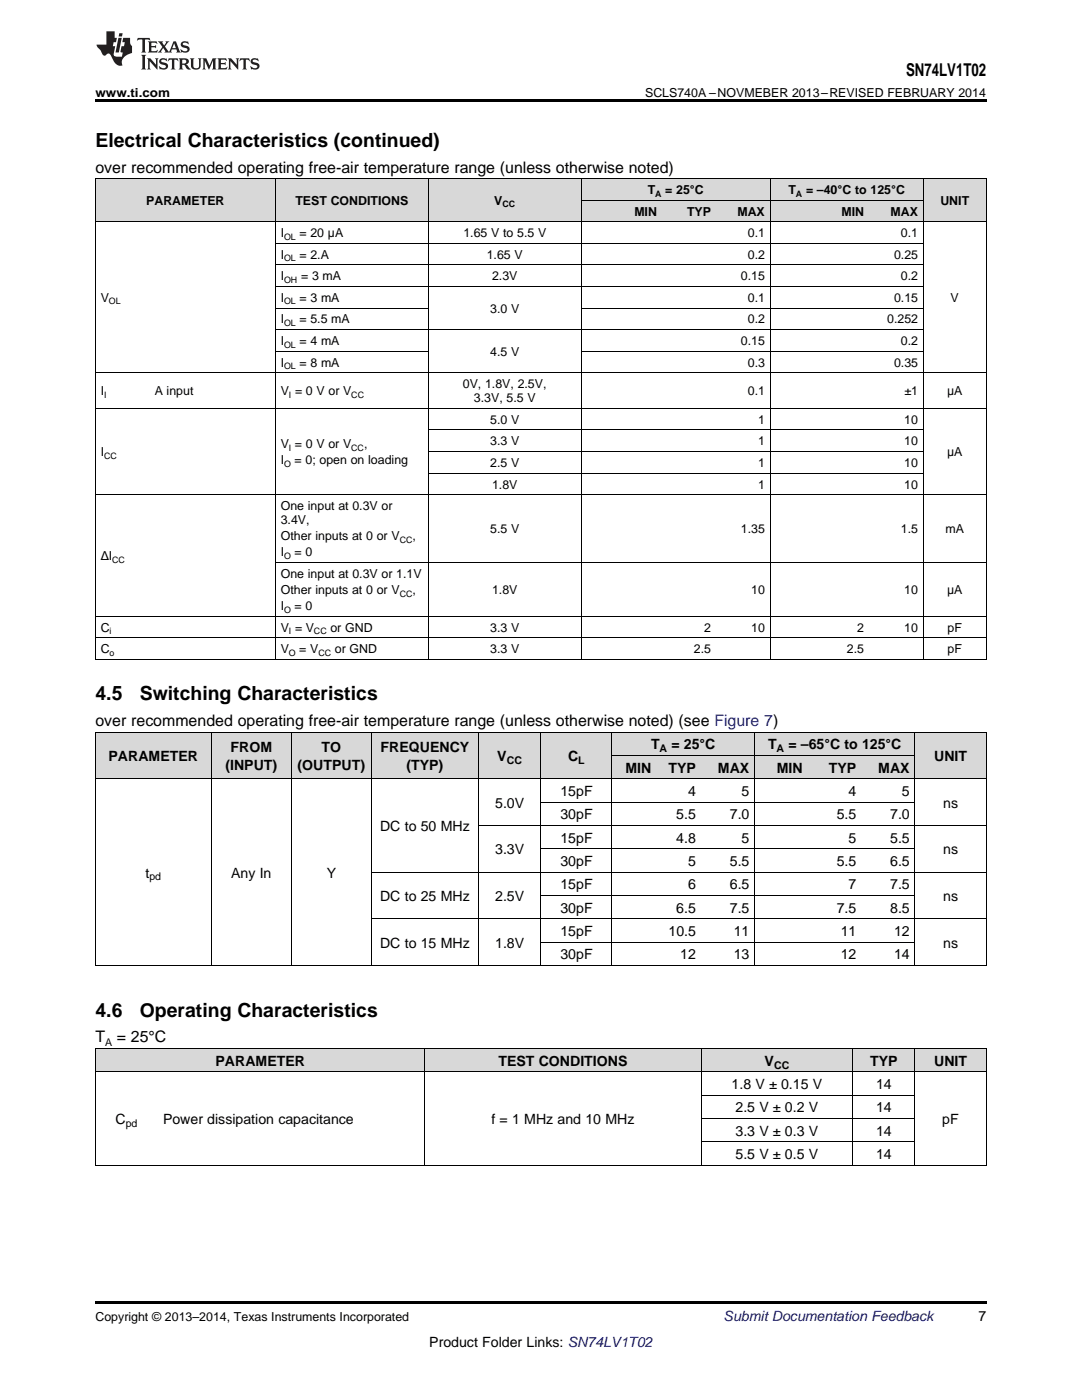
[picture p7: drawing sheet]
<svg xmlns="http://www.w3.org/2000/svg" width="216mm" height="279mm" viewBox="0 0 216 279" stroke-linecap="round" stroke-linejoin="round" font-family="sans-serif">
<g fill="#d8d8d8">
<path d="M19 209.3h12.5v4.7h-12.5z"/>
<path d="M31.5 209.3h53.3v4.7h-53.3z"/>
<path d="M84.8 209.3h55.1v4.7h-55.1z"/>
<path d="M139.9 209.3h30.3v4.7h-30.3z"/>
<path d="M170.2 209.3h12.4v4.7h-12.4z"/>
<path d="M182.6 209.3h14.2v4.7h-14.2z"/>
<path d="M19 146.2h23.2v9.3h-23.2z"/>
<path d="M42.2 146.2h15.9v9.3h-15.9z"/>
<path d="M58.1 146.2h16.1v9.3h-16.1z"/>
<path d="M74.2 146.2h21.3v9.3h-21.3z"/>
<path d="M95.5 146.2h12.4v9.3h-12.4z"/>
<path d="M107.9 146.2h14.3v9.3h-14.3z"/>
<path d="M122.2 150.8h8.9v4.7h-8.9z"/>
<path d="M131.1 150.8h8.8v4.7h-8.8z"/>
<path d="M139.9 150.8h10.7v4.7h-10.7z"/>
<path d="M150.6 150.8h10.7v4.7h-10.7z"/>
<path d="M161.3 150.8h10.6v4.7h-10.6z"/>
<path d="M171.9 150.8h10.7v4.7h-10.7z"/>
<path d="M182.6 146.2h14.2v9.3h-14.2z"/>
<path d="M122.2 146.2h8.9v4.6h-8.9z"/>
<path d="M131.1 146.2h8.8v4.6h-8.8z"/>
<path d="M139.9 146.2h10.7v4.6h-10.7z"/>
<path d="M150.6 146.2h10.7v4.6h-10.7z"/>
<path d="M161.3 146.2h10.6v4.6h-10.6z"/>
<path d="M171.9 146.2h10.7v4.6h-10.7z"/>
<path d="M19 35.7h10.8v8.6h-10.8z"/>
<path d="M29.8 35.7h25.2v8.6h-25.2z"/>
<path d="M55 35.7h30.5v8.6h-30.5z"/>
<path d="M85.5 35.7h30.5v8.6h-30.5z"/>
<path d="M116 40h16.2v4.3h-16.2z"/>
<path d="M132.2 40h10.7v4.3h-10.7z"/>
<path d="M142.9 40h10.8v4.3h-10.8z"/>
<path d="M153.7 40h19.8v4.3h-19.8z"/>
<path d="M173.5 40h10.8v4.3h-10.8z"/>
<path d="M184.3 35.7h12.5v8.6h-12.5z"/>
<path d="M116 35.7h16.2v4.3h-16.2z"/>
<path d="M132.2 35.7h10.7v4.3h-10.7z"/>
<path d="M142.9 35.7h10.8v4.3h-10.8z"/>
<path d="M153.7 35.7h19.8v4.3h-19.8z"/>
<path d="M173.5 35.7h10.8v4.3h-10.8z"/>
</g>
<path d="M19 19.9h177.8v.5h-177.8zM19 192.7h.2zM58 192.7h.1zM74 192.7h.2zM95.4 192.7h.1zM107.8 192.7h.1zM122.1 192.7h.1zM150.5 192.7h.1zM182.5 192.7h.1zM196.7 192.7h.1zM19 259.7h177.8v.5h-177.8z" fill="#000"/>
<g fill="none" stroke="#000" stroke-width=".2">
<path d="M19 35.6h177.8M19.1 35.7v96M54.9 35.7v96M85.4 35.7v96M116 35.7v96M116 40h68.3M153.7 35.7v96M184.2 35.7v96M196.8 35.7v96M19 44.3h177.8M55 57.2h129.3M55 52.9h129.3"/>
<path d="M55 48.6h129.3M19 74.4h177.8M55 70.1h30.5M55 65.8h129.3M55 61.5h30.5M116 70.1h68.3M116 61.5h68.3M19 98.7h177.8M19 81.5h177.8M85.5 94.4h98.8M85.5 90.1h98.8M85.5 85.8h98.8"/>
<path d="M55 112.3h141.8M19 131.6h177.8M19 127.3h177.8M19 123h177.8M19 146.1h177.8v46.6M19 155.4h177.8M19.1 146.1v46.6M42.1 146.1v46.6M58.1 146.1v46.6M74.1 146.1v46.6M95.4 146.1v46.6M107.9 146.1v46.6"/>
<path d="M122.1 146.1v46.6M122.2 150.8h60.4M150.5 146.1v46.6M182.5 146.1v46.6M74.2 174h122.6M95.5 164.7h101.3M107.9 178.7h74.7M107.9 169.4h74.7M107.9 160.1h74.7M19 192.7h177.8M74.2 183.4h122.6M107.9 188h74.7"/>
<path d="M19 213.9h177.8M19 209.3h177.8M19.1 209.3v23.3M84.8 209.3v23.3M139.9 209.3v23.3M139.9 218.6h42.7M170.1 209.3v23.3M182.5 209.3v23.3M196.8 209.3v23.3M19 232.5h177.8M139.9 227.9h42.7M139.9 223.2h42.7"/>
</g>
<g fill="#231f20">
<path d="M27.5 7.6l-.1 .5 .4-.2h.6v.1v2.1l-.2 .4h1l-.3-.4v-2.1l.1-.1h.5l.5 .2-.2-.5zM29.5 8.3l.2 .3v1.5l-.2 .4h1.8l.2-.6a1.04 1.04 0 0 1-1.3 .2v-.7h.6l.3 .2v-.6l-.3 .2h-.6v-.6l.8-.1 .4 .3-.2-.5zM31.5 8.3l.9 1.1-.9 1.1h.8l-.2-.2 .5-.7 .4 .7-.2 .2h1.5l-.1-.2 .1-.4h.9l.1 .4-.2 .2h1l-.3-.3-.7-1.9h-.5l-.9 2-.8-1 .9-1h-.8l.1 .3-.3 .5-.4-.6 .2-.2zM34.7 8.6l.4 1h-.7zM36.3 8.4a.63 .63 0 0 0-.2 .7 .63 .63 0 0 0 .6 .4l.6 .2 .1 .2a.75 .75 0 0 1-.7 .4 .75 .75 0 0 1-.6-.5l.1 .7 .1-.1a1.11 1.11 0 0 0 1.5-.6 1.13 1.13 0 0 0-1.2-.8l-.1-.4a1.04 1.04 0 0 1 1.2 .2l-.2-.5-.1 .1-.5-.2zM28.2 10.9l.2 .4v2.2l-.2 .4h1l-.3-.4v-2.2l.3-.4zM29.3 11.6l.3 .4v1.5l-.3 .4h.8l-.2-.4v-1.3l1.5 1.7v-1.9l.2-.4h-.7l.2 .4v.9l-1.1-1.3zM32 11.8a.62 .62 0 0 0-.2 .7 .62 .62 0 0 0 .6 .4l.6 .1 .1 .3a.76 .76 0 0 1-.7 .3 .76 .76 0 0 1-.6-.4l.1 .7 .1-.1a1.11 1.11 0 0 0 1.5-.6 1.13 1.13 0 0 0-1.2-.8l-.1-.4a1.04 1.04 0 0 1 1.2 .2l-.2-.6-.1 .1-.5-.1zM33.7 11.6l-.2 .6a.61 .61 0 0 1 .8-.3v1.6l-.2 .4h.9l-.2-.4v-1.6a.63 .63 0 0 1 .8 .3l-.2-.6zM35.6 11.6l.3 .4v1.5l-.3 .4h1l-.2-.2v-.8l.5 .2a.76 .76 0 0 0 1.2 .7l-1-1a.58 .58 0 0 0 .6-.5 .58 .58 0 0 0-.5-.6zM36.4 11.9h.1a.45 .45 0 0 1 .5 .1 .45 .45 0 0 1 .1 .5l-.7 .2zM37.9 11.6l.2 .2a2.17 2.17 0 0 0 .3 1.9 .99 .99 0 0 0 1.6-.6v-1.1l.2-.4h-.7l.2 .2a1.92 1.92 0 0 1-.2 1.8 .6 .6 0 0 1-.9-.5v-1.1l.2-.4zM40.4 11.6l.2 .4v1.5l-.2 .4h.7l-.2-.4v-1.4l.8 1.8 .8-1.8v1.4l-.2 .4h.9l-.2-.4v-1.5l.2-.4h-.8l-.6 1.5-.6-1.5zM43.4 11.6l.2 .4v1.5l-.2 .4h1.8l.2-.6a1.04 1.04 0 0 1-1.3 .1v-.6h.5l.4 .2v-.6l-.4 .2h-.5v-.7h.8l.3 .3-.1-.6zM45.5 11.6l.2 .4v1.5l-.2 .4h.7l-.2-.4v-1.3l1.5 1.7v-1.9l.2-.4h-.7l.2 .4v.9l-1.1-1.3zM47.9 11.6l-.1 .6a.61 .61 0 0 1 .8-.3v1.6l-.3 .4h1l-.3-.4 .1-1.6a.63 .63 0 0 1 .7 .3l-.1-.6zM50.2 11.8a.62 .62 0 0 0-.2 .7 .62 .62 0 0 0 .6 .4l.6 .1 .2 .3a.76 .76 0 0 1-.8 .3 .76 .76 0 0 1-.6-.4l.1 .7 .2-.1a1.11 1.11 0 0 0 1.5-.6 1.13 1.13 0 0 0-1.3-.8l-.1-.4a1.04 1.04 0 0 1 1.2 .2l-.1-.6-.2 .1-.5-.1z"/>
<path d="M21.2 6.3v2.6h-1.9l.1 .4 .7 .9a.91 .91 0 0 0 1 .8 .56 .56 0 0 1 .5-.3 .56 .56 0 0 1 .5 .3l.4 .8a1.53 1.53 0 0 0 1.9 1.2 1.54 1.54 0 0 1 1-2.1l.9-.3v-1.4a1.52 1.52 0 0 1-.3-1.6h-1.4l-.2 .8h.5l-.2 .8h-.4l-.2 1v.2l.4 .1-.2 .8a1.93 1.93 0 0 1-1.6-.3l.3-1.8h-.5l.2-.8h.4l.2-.8h-.4v-1.3zM23.6 7.6l-.6 2.9h.7l.6-2.9zM23.8 6.6l-.1 .7h.6l.2-.7z"/>
</g>
<g font-size="3.9">
<text x="19" y="29.3">Electrical Characteristics (continued)</text>
<text x="19" y="139.7">4.5</text>
<text x="27.9" y="139.7">Switching Characteristics</text>
<text x="19" y="202.9">4.6</text>
<text x="27.9" y="202.9">Operating Characteristics</text>
</g>
<text font-size="3.5" x="180.8" y="15.2">SN74LV1T02</text>
<g font-size="3.2">
<text x="19" y="34.4">over recommended operating free-air temperature range (unless otherwise noted)</text>
<text x="19" y="144.9">over recommended operating free-air temperature range (unless otherwise noted) (see Figure 7)</text>
<text x="19" y="208">T</text>
<text x="23.3" y="208">= 25°C</text>
</g>
<g font-size="2.8">
<text x="129.9" y="149.5">T</text>
<text x="134" y="149.5">= 25°</text>
<text x="140.7" y="149.5">C</text>
<text x="153.2" y="149.5">T</text>
<text x="157.3" y="149.5">= –</text>
<text x="161.4" y="149.5">65°C to</text>
<text x="172" y="149.5">125°C</text>
<text x="21.7" y="151.9">PARAMETER</text>
<text x="45" y="153.6">(INPUT)</text>
<text x="46" y="150.1">FROM</text>
<text x="59.4" y="153.6">(OUTPUT)</text>
<text x="64.2" y="150.1">TO</text>
<text x="76" y="150.1">FREQUENCY</text>
<text x="81.1" y="153.6">(TYP)</text>
<text x="99.2" y="151.9">V</text>
<text x="113.4" y="151.9">C</text>
<text x="124.8" y="154.2">MIN</text>
<text x="133.4" y="154.2">TYP</text>
<text x="143.3" y="154.2">MAX</text>
<text x="155" y="154.2">MIN</text>
<text x="165.4" y="154.2">TYP</text>
<text x="175.3" y="154.2">MAX</text>
<text x="186.4" y="151.9">UNIT</text>
<text x="98.8" y="161.2">5.0V</text>
<text x="111.8" y="158.9">15pF</text>
<text x="137.3" y="158.9">4</text>
<text x="148" y="158.9">5</text>
<text x="169.3" y="158.9">4</text>
<text x="180" y="158.9">5</text>
<text x="188.2" y="161.2">ns</text>
<text x="75.8" y="165.8">DC to 50 MHz</text>
<text x="111.8" y="163.5">30pF</text>
<text x="134.9" y="163.5">5.5</text>
<text x="145.6" y="163.5">7.0</text>
<text x="167" y="163.5">5.5</text>
<text x="177.6" y="163.5">7.0</text>
<text x="98.8" y="170.5">3.3V</text>
<text x="111.8" y="168.2">15pF</text>
<text x="111.8" y="172.8">30pF</text>
<text x="134.9" y="168.2">4.8</text>
<text x="137.3" y="172.8">5</text>
<text x="145.6" y="172.8">5.5</text>
<text x="148" y="168.2">5</text>
<text x="167" y="172.8">5.5</text>
<text x="169.3" y="168.2">5</text>
<text x="177.6" y="168.2">5.5</text>
<text x="177.6" y="172.8">6.5</text>
<text x="188.2" y="170.5">ns</text>
<text x="29" y="175.2">t</text>
<text x="46.1" y="175.2">Any In</text>
<text x="65.2" y="175.2">Y</text>
<text x="75.8" y="179.8">DC to 25 MHz</text>
<text x="98.8" y="179.8">2.5V</text>
<text x="111.8" y="177.5">15pF</text>
<text x="137.3" y="177.5">6</text>
<text x="145.6" y="177.5">6.5</text>
<text x="169.3" y="177.5">7</text>
<text x="177.6" y="177.5">7.5</text>
<text x="188.2" y="179.8">ns</text>
<text x="111.8" y="182.1">30pF</text>
<text x="134.9" y="182.1">6.5</text>
<text x="145.6" y="182.1">7.5</text>
<text x="167" y="182.1">7.5</text>
<text x="177.6" y="182.1">8.5</text>
<text x="75.8" y="189.1">DC to 15 MHz</text>
<text x="98.8" y="189.1">1.8V</text>
<text x="111.8" y="186.8">15pF</text>
<text x="111.8" y="191.5">30pF</text>
<text x="133.4" y="186.8">10.5</text>
<text x="135.7" y="191.5">12</text>
<text x="146.4" y="186.8">11</text>
<text x="146.4" y="191.5">13</text>
<text x="167.7" y="186.8">11</text>
<text x="167.7" y="191.5">12</text>
<text x="178.4" y="186.8">12</text>
<text x="178.4" y="191.5">14</text>
<text x="188.2" y="189.1">ns</text>
<text x="43" y="212.7">PARAMETER</text>
<text x="99.4" y="212.7">TEST CONDITIONS</text>
<text x="152.6" y="212.7">V</text>
<text x="173.6" y="212.7">TYP</text>
<text x="186.4" y="212.7">UNIT</text>
<text x="146" y="217.3">1.8 V ± 0.15 V</text>
<text x="174.8" y="217.3">14</text>
<text x="23.1" y="224.3">C</text>
<text x="32.5" y="224.3">Power dissipation capacitance</text>
<text x="98.1" y="224.3">f = 1 MHz and 10 MHz</text>
<text x="146.8" y="222">2.5 V ± 0.2 V</text>
<text x="146.8" y="226.7">3.3 V ± 0.3 V</text>
<text x="174.8" y="222">14</text>
<text x="174.8" y="226.7">14</text>
<text x="188" y="224.3">pF</text>
<text x="146.8" y="231.3">5.5 V ± 0.5 V</text>
<text x="174.8" y="231.3">14</text>
<text x="195.3" y="263.6">7</text>
<text x="85.7" y="268.9">Product Folder Links: SN74LV1T02</text>
</g>
<text font-size="2.8" fill="#0000c8" x="144.4" y="263.6">Submit Documentation Feedback</text>
<g font-size="2.5">
<text x="19" y="19.3">www.ti.com</text>
<text x="128.7" y="19.3">SCLS740A –NOVMEBER 2013–REVISED FEBRUARY 2014</text>
<text x="29.2" y="40.9">PARAMETER</text>
<text x="58.9" y="40.9">TEST CONDITIONS</text>
<text x="98.6" y="40.9">V</text>
<text x="129.3" y="38.7">T</text>
<text x="132.8" y="38.7">= 25°C</text>
<text x="157.3" y="38.7">T</text>
<text x="160.8" y="38.7">= –40°C to</text>
<text x="173.7" y="38.7">125°C</text>
<text x="187.6" y="40.9">UNIT</text>
<text x="56" y="47.3">I</text>
<text x="59.8" y="47.3">= 20 µA</text>
<text x="92.5" y="47.3">1.65 V to 5.5 V</text>
<text x="126.6" y="43">MIN</text>
<text x="137.1" y="43">TYP</text>
<text x="147.1" y="43">MAX</text>
<text x="149.2" y="47.3">0.1</text>
<text x="167.9" y="43">MIN</text>
<text x="177.7" y="43">MAX</text>
<text x="179.8" y="47.3">0.1</text>
<text x="56" y="51.6">I</text>
<text x="59.8" y="51.6">= 2.A</text>
<text x="97.1" y="51.6">1.65 V</text>
<text x="149.2" y="51.6">0.2</text>
<text x="178.4" y="51.6">0.25</text>
<text x="56" y="56">I</text>
<text x="60.1" y="56">= 3 mA</text>
<text x="98.2" y="56">2.3V</text>
<text x="147.8" y="56">0.15</text>
<text x="179.8" y="56">0.2</text>
<text x="20.1" y="60.3">V</text>
<text x="56" y="60.3">I</text>
<text x="56" y="64.6">I</text>
<text x="59.8" y="60.3">= 3 mA</text>
<text x="59.8" y="64.6">= 5.5 mA</text>
<text x="97.8" y="62.4">3.0 V</text>
<text x="149.2" y="60.3">0.1</text>
<text x="149.2" y="64.6">0.2</text>
<text x="177" y="64.6">0.252</text>
<text x="178.4" y="60.3">0.15</text>
<text x="189.7" y="60.3">V</text>
<text x="56" y="68.9">I</text>
<text x="59.8" y="68.9">= 4 mA</text>
<text x="97.8" y="71">4.5 V</text>
<text x="147.8" y="68.9">0.15</text>
<text x="179.8" y="68.9">0.2</text>
<text x="56" y="73.2">I</text>
<text x="59.8" y="73.2">= 8 mA</text>
<text x="92.4" y="77.5">0V, 1.8V, 2.5V,</text>
<text x="149.2" y="73.2">0.3</text>
<text x="178.4" y="73.2">0.35</text>
<text x="20.1" y="78.9">I</text>
<text x="30.9" y="78.9">A input</text>
<text x="56" y="78.9">V = 0 V or V</text>
<text x="94.6" y="80.3">3.3V, 5.5 V</text>
<text x="149.2" y="78.9">0.1</text>
<text x="180.5" y="78.9">±1</text>
<text x="189" y="78.9">μA</text>
<text x="56" y="89.4">V = 0 V or V</text>
<text x="72.6" y="89.4">,</text>
<text x="97.8" y="84.6">5.0 V</text>
<text x="97.8" y="88.9">3.3 V</text>
<text x="151.3" y="84.6">1</text>
<text x="151.3" y="88.9">1</text>
<text x="180.4" y="84.6">10</text>
<text x="180.4" y="88.9">10</text>
<text x="20.1" y="91.1">I</text>
<text x="56" y="92.6">I</text>
<text x="58.8" y="92.6">= 0; open on loading</text>
<text x="97.8" y="93.2">2.5 V</text>
<text x="151.3" y="93.2">1</text>
<text x="180.4" y="93.2">10</text>
<text x="189" y="91.1">μA</text>
<text x="56" y="101.8">One input at 0.3V or</text>
<text x="98.2" y="97.5">1.8V</text>
<text x="151.3" y="97.5">1</text>
<text x="180.4" y="97.5">10</text>
<text x="56" y="104.6">3.4V,</text>
<text x="56" y="107.8">Other inputs at 0 or V</text>
<text x="82.3" y="107.8">,</text>
<text x="97.8" y="106.4">5.5 V</text>
<text x="147.8" y="106.4">1.35</text>
<text x="179.8" y="106.4">1.5</text>
<text x="188.7" y="106.4">mA</text>
<text x="20.1" y="111.8">ΔI</text>
<text x="56" y="111.1">I</text>
<text x="58.8" y="111.1">= 0</text>
<text x="56" y="115.4">One input at 0.3V or 1.1V</text>
<text x="56" y="118.6">Other inputs at 0 or V</text>
<text x="82.3" y="118.6">,</text>
<text x="98.2" y="118.6">1.8V</text>
<text x="149.9" y="118.6">10</text>
<text x="180.4" y="118.6">10</text>
<text x="189" y="118.6">μA</text>
<text x="56" y="121.8">I</text>
<text x="58.8" y="121.8">= 0</text>
<text x="20.1" y="126.1">C</text>
<text x="20.1" y="130.4">C</text>
<text x="56" y="126.1">V = V</text>
<text x="56" y="130.4">V</text>
<text x="59.7" y="130.4">= V</text>
<text x="65.9" y="126.1">or GND</text>
<text x="66.8" y="130.4">or GND</text>
<text x="97.8" y="126.1">3.3 V</text>
<text x="97.8" y="130.4">3.3 V</text>
<text x="138.5" y="130.4">2.5</text>
<text x="140.5" y="126.1">2</text>
<text x="149.9" y="126.1">10</text>
<text x="169" y="130.4">2.5</text>
<text x="171.1" y="126.1">2</text>
<text x="180.4" y="126.1">10</text>
<text x="189.1" y="126.1">pF</text>
<text x="189.1" y="130.4">pF</text>
<text x="19" y="263.6">Copyright © 2013–2014, Texas Instruments Incorporated</text>
</g>
<g font-size="2.1">
<text x="101.1" y="152.4">CC</text>
<text x="115.4" y="152.4">L</text>
<text x="131.6" y="150.1">A</text>
<text x="154.9" y="150.1">A</text>
<text x="29.8" y="175.7">pd</text>
<text x="21" y="208.7">A</text>
<text x="154.4" y="213.3">CC</text>
<text x="25.1" y="224.9">pd</text>
</g>
<g font-size="1.8">
<text x="100.3" y="41.4">CC</text>
<text x="130.7" y="39.2">A</text>
<text x="158.8" y="39.2">A</text>
<text x="56.7" y="47.8">OL</text>
<text x="56.7" y="52.1">OL</text>
<text x="56.7" y="56.4">OH</text>
<text x="21.7" y="60.7">OL</text>
<text x="56.7" y="60.7">OL</text>
<text x="56.7" y="65.1">OL</text>
<text x="56.7" y="69.4">OL</text>
<text x="56.7" y="73.7">OL</text>
<text x="20.8" y="79.4">I</text>
<text x="57.6" y="79.4">I</text>
<text x="70.1" y="79.4">CC</text>
<text x="57.6" y="89.9">I</text>
<text x="70.1" y="89.9">CC</text>
<text x="20.8" y="91.5">CC</text>
<text x="56.7" y="93.1">O</text>
<text x="22.4" y="112.3">CC</text>
<text x="56.7" y="111.5">O</text>
<text x="79.8" y="108.3">CC</text>
<text x="79.8" y="119.1">CC</text>
<text x="56.7" y="122.3">O</text>
<text x="21.9" y="126.6">i</text>
<text x="21.9" y="130.9">o</text>
<text x="57.6" y="126.6">I</text>
<text x="57.6" y="130.9">O</text>
<text x="62.7" y="126.6">CC</text>
<text x="63.5" y="130.9">CC</text>
</g>
</svg>
